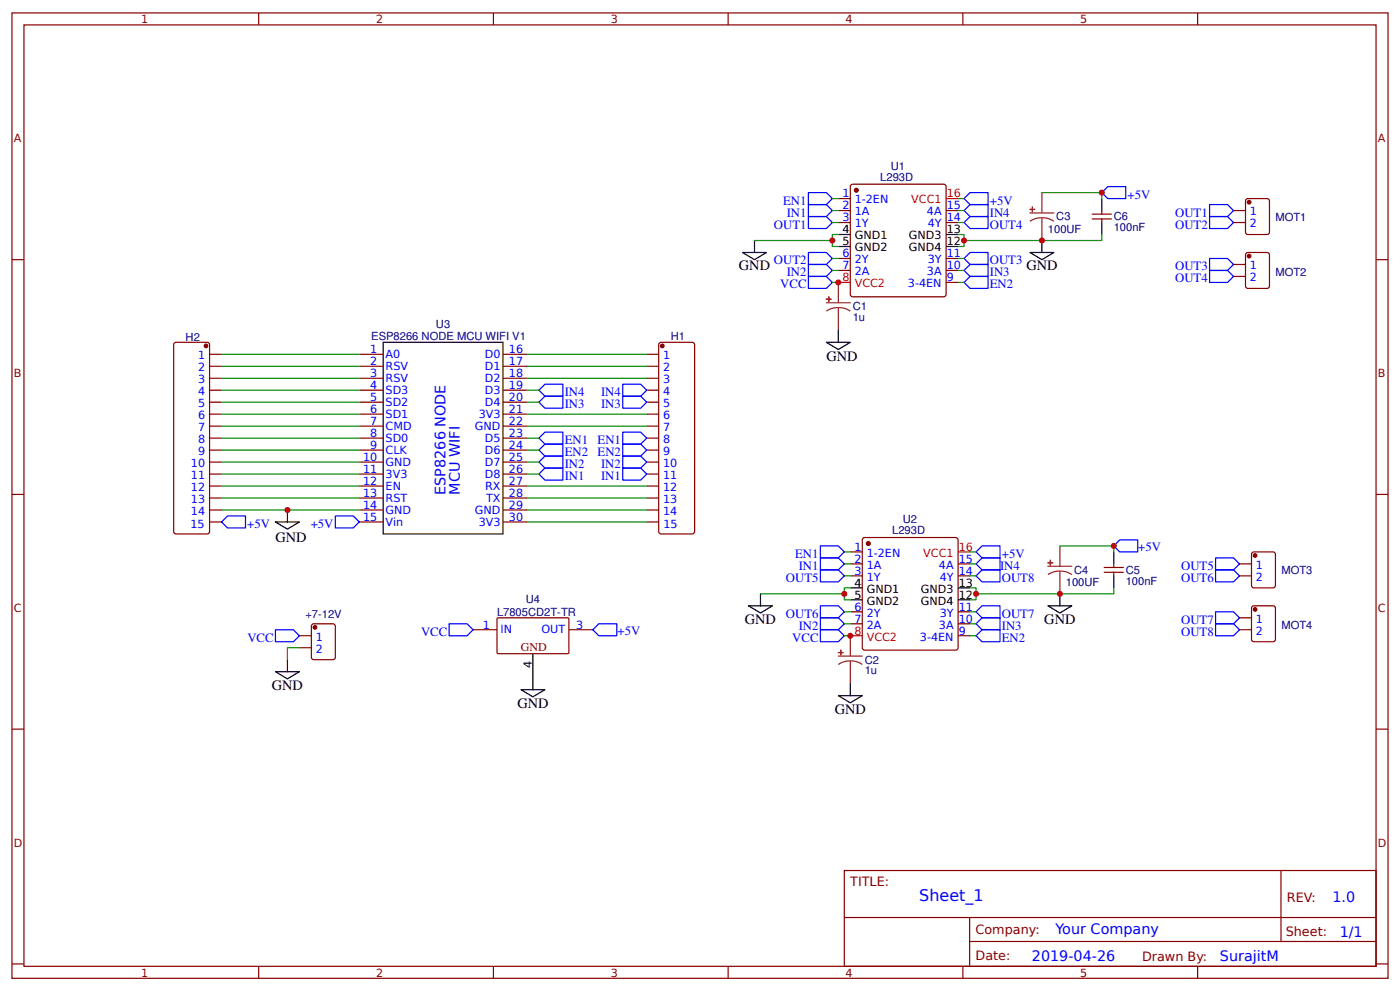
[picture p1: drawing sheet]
<svg xmlns="http://www.w3.org/2000/svg" width="309mm" height="219mm" viewBox="0 0 309 219" stroke-linecap="round" stroke-linejoin="round" font-family="sans-serif">
<g fill="none" stroke="#800" stroke-width=".26">
<path d="M2.6 2.9h304.1v213.2h-304.1zM5.3 5.5h298.7v208h-298.7zM57.1 2.9v2.6M109 2.9v2.6M160.9 2.9v2.6M212.7 2.9v2.6M264.6 2.9v2.6M2.6 57.4h2.7M185.2 43.9h2.7M185.2 46.5h2.7M185.2 49.2h2.7M185.2 57.1h2.7"/>
<path d="M185.2 59.7h2.7M187.9 41l.5-.3h20.1l.4 .3 .1 24-.2 .5-20.4 .1-.5-.3zM209 46.5h2.7M209 49.2h2.7M209 57.1h2.7M209 59.7h2.7M241.3 47.3h4.2M241.3 48.4h4.2M243.4 46.5v.8M243.4 48.4v.8M272.5 46.5h2.7M272.5 49.2h2.7"/>
<path d="M272.5 58.4h2.7M275.2 44.1l.5-.2h4.2l.5 .2 .1 7.2-.3 .4-4.5 .1-.5-.3zM275.2 56l.5-.2h4.2l.5 .2 .1 7.2-.3 .4-4.5 .1-.5-.2zM304 57.4h2.7M38.6 75.7l7.2-.1 .4 .3 .1 .2v41.3l-.3 .5-.2 .1h-6.9l-.3-.1-.2-.5v-41.3zM46.3 78.3h2.6M79.4 78.3h5.3M111.1 78.3h5.3M142.9 78.3h2.6M145.6 75.9l.4-.3h6.9l.3 .1 .3 .4v41.3l-.3 .5-.3 .1h-6.9l-.2-.1-.3-.5zM209 62.4h2.7M272.5 61.1h2.7"/>
<path d="M46.3 80.9h2.6M46.3 83.6h2.6M46.3 86.2h2.6M46.3 88.8h2.6M46.3 91.5h2.6M46.3 94.1h2.6M46.3 96.8h2.6M46.3 99.4h2.6M79.4 80.9h5.3M79.4 83.6h5.3M79.4 86.2h5.3M79.4 88.8h5.3"/>
<path d="M79.4 91.5h5.3M79.4 94.1h5.3M79.4 96.8h5.3M79.4 99.4h5.3M111.1 80.9h5.3M111.1 83.6h5.3M111.1 86.2h5.3M111.1 88.8h5.3M111.1 91.5h5.3M111.1 94.1h5.3M111.1 96.8h5.3M111.1 99.4h5.3"/>
<path d="M142.9 80.9h2.6M142.9 83.6h2.6M142.9 86.2h2.6M142.9 88.8h2.6M142.9 91.5h2.6M142.9 94.1h2.6M142.9 96.8h2.6M142.9 99.4h2.6M2.6 109.2h2.7M46.3 102.1h2.6M46.3 104.7h2.6M46.3 107.4h2.6"/>
<path d="M46.3 110h2.6M46.3 112.7h2.6M46.3 115.3h2.6M79.4 102.1h5.3M79.4 104.7h5.3M79.4 107.4h5.3M79.4 110h5.3M79.4 112.7h5.3M79.4 115.3h5.3M111.1 102.1h5.3M111.1 104.7h5.3M111.1 107.4h5.3"/>
<path d="M111.1 110h5.3M111.1 112.7h5.3M111.1 115.3h5.3M142.9 102.1h2.6M142.9 104.7h2.6M142.9 107.4h2.6M142.9 110h2.6M142.9 112.7h2.6M142.9 115.3h2.6M190.6 119l.4-.3h20.1l.5 .3 .1 24.1-.3 .4-20.4 .1-.4-.2zM304 109.2h2.7M69.1 137.9l4.5-.1 .4 .3 .1 7.1-.3 .5h-4.5l-.4-.2-.1-7.2z"/>
<path d="M104.5 139.1h5.3M109.8 136.6l.3-.1h15.4l.2 .2-.1 7.6-.2 .1h-15.5l-.1-.3zM125.7 139.1h5.3M187.9 121.9h2.6M187.9 124.6h2.6M187.9 127.2h2.6M187.9 135.1h2.6M187.9 137.8h2.6M211.7 124.6h2.6M211.7 127.2h2.6M211.7 135.1h2.6M211.7 137.8h2.6"/>
<path d="M243.9 125.4h4.3M243.9 126.4h4.3M246.1 124.6v.8M246.1 126.4v.8M273.8 124.6h2.7M273.8 127.2h2.7M273.8 139.1h2.7M273.8 136.5h2.7M276.6 122.2l.4-.3h4.3l.4 .3 .1 7.1-.3 .5-4.5 .1-.4-.3zM276.6 134.1l.4-.3h4.3l.4 .3 .1 7.1-.3 .5-4.5 .1-.4-.3zM66.1 140.4h2.7M66.1 143.1h2.7"/>
<path d="M211.7 140.4h2.6M2.6 161.1h2.7M304 161.1h2.7M186.5 192.3h117.5v21.2h-117.5zM283 192.3v15.7M2.6 212.9h2.7M57.1 213.5v2.6M109 213.5v2.6M160.9 213.5v2.6M186.6 202.7h117.3M212.7 213.5v2.6M214.2 208h89.7"/>
<path d="M214.2 202.7v10.6M264.6 213.5v2.6M304 212.9h2.7"/>
</g>
<g fill="#800" stroke="#800" stroke-width=".26">
<circle cx="191.8" cy="120.1" r=".4"/>
<circle cx="189.2" cy="42" r=".4"/>
<circle cx="69.6" cy="138.6" r=".4"/>
<circle cx="276" cy="44.7" r=".4"/>
<circle cx="276" cy="56.6" r=".4"/>
<circle cx="277.3" cy="122.7" r=".4"/>
<circle cx="277.3" cy="134.6" r=".4"/>
<circle cx="146.3" cy="76.4" r=".4"/>
<circle cx="45.5" cy="76.4" r=".4"/>
</g>
<g fill="none" stroke="#000" stroke-width=".26">
<path d="M164 55.8h5.3l-2.6 1.6zM166.7 53.1v2.7M185.2 51.8h2.7M185.2 54.5h2.7M209 51.8h2.7M209 54.5h2.7M227.5 55.8h5.3l-2.6 1.6zM230.2 53.1v2.7M243.4 43.9v2.6M243.4 49.2v2.6M84.7 75.6h26.4v42.4h-26.4zM182.6 75.6h5.3l-2.7 1.6z"/>
<path d="M185.2 73v2.6M60.9 115.3h5.2l-2.6 1.6zM63.5 112.7v2.6M165.4 133.8h5.3l-2.7 1.6zM168 131.2v2.6M187.9 129.9h2.6M187.9 132.5h2.6M211.7 129.9h2.6M211.7 132.5h2.6M231.5 133.8h5.3l-2.6 1.6zM234.2 131.2v2.6M246.1 121.9v2.7"/>
<path d="M246.1 127.2v2.7M60.9 148.4h5.2l-2.6 1.6zM63.5 145.7v2.7M115.1 152.3h5.3l-2.7 1.6zM117.7 144.4v7.9M185.2 153.7h5.3l-2.6 1.6zM187.9 151v2.7"/>
</g>
<path d="M209 43.9h2.7M185.2 62.4h2.7M211.7 121.9h2.6M187.9 140.4h2.6" fill="none" stroke="#f00" stroke-width=".26"/>
<g fill="none" stroke="#00f" stroke-width=".26">
<path d="M178.6 42.5h4l1.3 1.4-1.3 1.3h-4zM178.6 45.2h4l1.3 1.3-1.3 1.3h-4zM178.6 47.8h4l1.3 1.4-1.3 1.3h-4zM178.6 55.8h4l1.3 1.3-1.3 1.3h-4zM178.6 58.4h4l1.3 1.3-1.3 1.4h-4zM214.3 42.5h4v2.7h-4l-1.3-1.3zM214.3 45.2h4v2.6h-4l-1.3-1.3zM214.3 47.8h4v2.7h-4l-1.3-1.3zM214.3 55.8h4v2.6h-4l-1.3-1.3zM214.3 58.4h4v2.7h-4l-1.3-1.4zM244.7 41.2h4v2.7h-4l-1.3-1.4zM267.2 45.2h4l1.3 1.3-1.3 1.3h-4z"/>
<path d="M267.2 47.8h4l1.3 1.4-1.3 1.3h-4zM267.2 57.1h4l1.3 1.3-1.3 1.3h-4zM267.2 59.7h4l1.3 1.4-1.3 1.3h-4zM178.6 61.1h4l1.3 1.3-1.3 1.3h-4zM214.3 61.1h4v2.6h-4l-1.3-1.3zM119.1 88.8l1.3-1.3h4v2.7h-4zM120.4 95.5h4v2.6h-4l-1.3-1.3zM120.4 98.1h4v2.7h-4l-1.3-1.4zM120.4 84.9h4v2.6h-4l-1.3-1.3zM137.6 84.9h4l1.3 1.3-1.3 1.3h-4zM137.6 87.5h4l1.3 1.3-1.3 1.4h-4zM137.6 95.5h4l1.3 1.3-1.3 1.3h-4z"/>
<path d="M137.6 98.1h4l1.3 1.3-1.3 1.4h-4zM50.3 114h3.9v2.6h-3.9l-1.4-1.3zM74.1 114h4l1.3 1.3-1.3 1.3h-4zM119.1 102.1l1.3-1.3h4v2.6h-4zM120.4 103.4h4v2.6h-4l-1.3-1.3zM137.6 100.8h4l1.3 1.3-1.3 1.3h-4zM137.6 103.4h4l1.3 1.3-1.3 1.3h-4zM60.9 139.1h3.9l1.3 1.3-1.3 1.4h-3.9zM99.2 137.8h4l1.3 1.3-1.3 1.3h-4zM132.3 137.8h4v2.6h-4l-1.3-1.3zM181.2 120.6h4l1.3 1.3-1.3 1.3h-4zM181.2 123.2h4l1.3 1.4-1.3 1.3h-4z"/>
<path d="M181.2 125.9h4l1.3 1.3-1.3 1.3h-4zM181.2 133.8h4l1.3 1.3-1.3 1.4h-4zM181.2 136.5h4l1.3 1.3-1.3 1.3h-4zM181.2 139.1h4l1.3 1.3-1.3 1.4h-4zM217 120.6h3.9v2.6h-3.9l-1.4-1.3zM217 123.2h3.9v2.7h-3.9l-1.4-1.3zM217 125.9h3.9v2.6h-3.9l-1.4-1.3zM217 133.8h3.9v2.7h-3.9l-1.4-1.4zM217 136.5h3.9v2.6h-3.9l-1.4-1.3zM217 139.1h3.9v2.7h-3.9l-1.4-1.4zM246.1 120.6l1.3-1.3h4v2.6h-4zM268.6 123.2h3.9l1.3 1.4-1.3 1.3h-3.9z"/>
<path d="M268.6 125.9h3.9l1.3 1.3-1.3 1.3h-3.9zM268.6 135.1h3.9l1.3 1.4-1.3 1.3h-3.9zM268.6 137.8h3.9l1.3 1.3-1.3 1.3h-3.9z"/>
</g>
<g fill="none" stroke="#080" stroke-width=".26">
<path d="M166.7 53.1h17.2M183.9 59.7h1.3M183.9 57.1h1.3M183.9 49.2h1.3M183.9 46.5h1.3M183.9 43.9h1.3M185.2 51.8h-1.3v2.7h1.3M211.7 51.8h1.3v2.7h-1.3M211.7 59.7h1.3M211.7 57.1h1.3M211.7 49.2h1.3M211.7 46.5h1.3"/>
<path d="M211.7 43.9h1.3M230.2 42.5h13.2v1.4M243.4 51.8v1.3h-30.4M48.9 78.3h30.5M116.4 78.3h26.5M183.9 62.4h1.3M211.7 62.4h1.3M48.9 86.2h30.5M48.9 88.8h30.5M48.9 96.8h30.5M48.9 99.4h30.5M48.9 91.5h30.5"/>
<path d="M48.9 94.1h30.5M48.9 80.9h30.5M48.9 83.6h30.5M116.4 86.2h2.7M116.4 88.8h2.7M116.4 96.8h2.7M116.4 99.4h2.7M116.4 91.5h26.5M116.4 94.1h26.5M116.4 80.9h26.5M116.4 83.6h26.5M48.9 102.1h30.5"/>
<path d="M48.9 104.7h30.5M48.9 112.7h30.5M48.9 107.4h30.5M48.9 110h30.5M116.4 102.1h2.7M116.4 104.7h2.7M116.4 112.7h26.5M116.4 115.3h26.5M116.4 107.4h26.5M116.4 110h26.5M168 131.2h18.5M186.5 121.9h1.4"/>
<path d="M186.5 124.6h1.4M186.5 127.2h1.4M186.5 135.1h1.4M186.5 137.8h1.4M187.9 129.9h-1.4v2.6h1.4M214.3 129.9h1.3v2.6h-1.3M214.3 121.9h1.3M214.3 124.6h1.3M214.3 127.2h1.3M214.3 135.1h1.3M214.3 137.8h1.3M234.2 120.6h11.9v1.3"/>
<path d="M246.1 129.9v1.3h-30.5M66.1 143.1h-2.6v2.6M186.5 140.4h1.4M214.3 140.4h1.3"/>
</g>
<g fill="none" stroke="#8d2323" stroke-width=".26">
<path d="M227.5 47h5.3M230.2 48.1l1.4 .2 1.2 .6M230.2 48.1l-1.4 .2-1.3 .6M230.2 42.5v4.5M230.2 48.1v5M182.6 66.9h5.3M185.2 67.9l1.4 .2 1.3 .6M185.2 67.9l-1.4 .2-1.2 .6M185.2 62.4v4.5M185.2 67.9v5.1M231.5 125.1h5.3M234.2 126.2l1.3 .1 1.3 .6"/>
<path d="M234.2 126.2l-1.4 .1-1.3 .6M234.2 120.6v4.5M234.2 126.2v5M185.2 144.9h5.3M187.9 146l1.3 .2 1.3 .6M187.9 146l-1.4 .2-1.3 .6M187.9 140.4v4.5M187.9 146v5"/>
</g>
<g fill="#8d2323" stroke="#8d2323" stroke-width=".26">
<path d="M182.6 66.1h1z"/>
<path d="M183.1 65.6v1z"/>
<path d="M185.2 144.1l1.1 .1z"/>
<path d="M185.7 143.6l.1 1.1z"/>
<path d="M227.5 46.2l1.1 .1z"/>
<path d="M228.1 45.7v1.1z"/>
<path d="M231.5 124.3h1.1z"/>
<path d="M232 123.8l.1 1z"/>
</g>
<g fill="#c00">
<circle cx="230.2" cy="53.1" r=".66"/>
<circle cx="246.1" cy="120.6" r=".66"/>
<circle cx="234.2" cy="131.2" r=".66"/>
<circle cx="215.6" cy="131.2" r=".66"/>
<circle cx="183.9" cy="53.1" r=".66"/>
<circle cx="213" cy="53.1" r=".66"/>
<circle cx="186.5" cy="131.2" r=".66"/>
<circle cx="187.9" cy="140.4" r=".66"/>
<circle cx="243.4" cy="42.5" r=".66"/>
<circle cx="63.5" cy="112.7" r=".66"/>
<circle cx="185.2" cy="62.4" r=".66"/>
</g>
<text font-size="3.5" fill="#00f" x="203.1" y="199.1">Sheet_1</text>
<g font-size="3.2">
<text x="163.2" y="59.7">GND</text>
<text x="226.7" y="59.7">GND</text>
<text x="182.6" y="79.8">GND</text>
<text x="60.9" y="119.7">GND</text>
<text x="164.6" y="137.8">GND</text>
<text x="230.7" y="137.8">GND</text>
<text x="60.1" y="152.3">GND</text>
<text x="114.3" y="156.3">GND</text>
<text x="184.4" y="157.6">GND</text>
</g>
<g font-size="3.2" fill="#00f">
<text x="98.4" y="109.3" transform="rotate(-90 98.4 109.3)">ESP8266 NODE</text>
<text x="101.6" y="109.3" transform="rotate(-90 101.6 109.3)">MCU WIFI</text>
<text x="294.4" y="199.2">1.0</text>
<text x="233.2" y="206.4">Your Company</text>
<text x="296" y="207">1/1</text>
<text x="228" y="212.3">2019-04-26</text>
<text x="269.5" y="212.2">SurajitM</text>
</g>
<g font-size="2.8" fill="#00f">
<text x="173" y="45.2">EN1</text>
<text x="173.8" y="47.8">IN1</text>
<text x="218.7" y="45.2">+5V</text>
<text x="218.7" y="47.8">IN4</text>
<text x="249.1" y="43.9">+5V</text>
<text x="259.6" y="47.8">OUT1</text>
<text x="171" y="50.5">OUT1</text>
<text x="218.7" y="50.5">OUT4</text>
<text x="259.6" y="50.5">OUT2</text>
<text x="171" y="58.4">OUT2</text>
<text x="218.7" y="58.4">OUT3</text>
<text x="259.6" y="59.7">OUT3</text>
<text x="172.4" y="63.7">VCC</text>
<text x="173.8" y="61.1">IN2</text>
<text x="218.7" y="61.1">IN3</text>
<text x="218.7" y="63.7">EN2</text>
<text x="259.6" y="62.4">OUT4</text>
<text x="124.8" y="87.5">IN4</text>
<text x="132.8" y="87.5">IN4</text>
<text x="124.8" y="90.2">IN3</text>
<text x="132.8" y="90.2">IN3</text>
<text x="124.8" y="98.1">EN1</text>
<text x="124.8" y="100.8">EN2</text>
<text x="132" y="98.1">EN1</text>
<text x="132" y="100.8">EN2</text>
<text x="124.8" y="103.4">IN2</text>
<text x="124.8" y="106">IN1</text>
<text x="132.8" y="103.4">IN2</text>
<text x="132.8" y="106">IN1</text>
<text x="54.6" y="116.6">+5V</text>
<text x="68.6" y="116.6">+5V</text>
<text x="175.7" y="123.2">EN1</text>
<text x="176.4" y="125.9">IN1</text>
<text x="220.9" y="125.9">IN4</text>
<text x="221.3" y="123.2">+5V</text>
<text x="251.5" y="121.8">+5V</text>
<text x="260.9" y="125.9">OUT5</text>
<text x="173.6" y="128.5">OUT5</text>
<text x="221.3" y="128.5">OUT8</text>
<text x="260.9" y="128.5">OUT6</text>
<text x="173.6" y="136.5">OUT6</text>
<text x="221.3" y="136.5">OUT7</text>
<text x="260.9" y="137.8">OUT7</text>
<text x="54.6" y="141.8">VCC</text>
<text x="93" y="140.4">VCC</text>
<text x="136.5" y="140.3">+5V</text>
<text x="175" y="141.8">VCC</text>
<text x="176.4" y="139.1">IN2</text>
<text x="221.3" y="139.1">IN3</text>
<text x="221.3" y="141.8">EN2</text>
<text x="260.9" y="140.4">OUT8</text>
</g>
<g font-size="2.8" fill="#800">
<text x="187.9" y="195.7">TITLE:</text>
<text x="284.3" y="199.2">REV:</text>
<text x="215.5" y="206.4">Company:</text>
<text x="284.1" y="206.9">Sheet:</text>
<text x="215.5" y="212.1">Date:</text>
<text x="252.3" y="212.2">Drawn By:</text>
</g>
<text font-size="2.6" fill="#800" x="115.1" y="143.9">GND</text>
<g font-size="2.5" fill="#800">
<text x="31.2" y="5.1">1</text>
<text x="83.1" y="5.1">2</text>
<text x="134.9" y="5.1">3</text>
<text x="186.8" y="5.1">4</text>
<text x="238.7" y="5.1">5</text>
<text x="3" y="31.4">A</text>
<text x="304.4" y="31.4">A</text>
<text x="3" y="83.3">B</text>
<text x="304.4" y="83.3">B</text>
<text x="3" y="135.1">C</text>
<text x="304.4" y="135.1">C</text>
<text x="3" y="187">D</text>
<text x="304.4" y="187">D</text>
<text x="31.2" y="215.7">1</text>
<text x="83.1" y="215.7">2</text>
<text x="134.9" y="215.7">3</text>
<text x="186.8" y="215.7">4</text>
<text x="238.7" y="215.7">5</text>
</g>
<g font-size="2.5" fill="#000080">
<text x="194.5" y="39.9">L293D</text>
<text x="196.8" y="37.6">U1</text>
<text x="231.5" y="51.4">100UF</text>
<text x="233.4" y="48.7">C3</text>
<text x="246.1" y="51.1">100nF</text>
<text x="246.1" y="48.7">C6</text>
<text x="281.8" y="48.8">MOT1</text>
<text x="281.8" y="60.9">MOT2</text>
<text x="188.4" y="70.9">1u</text>
<text x="188.4" y="68.5">C1</text>
<text x="41" y="75.2">H2</text>
<text x="82" y="75.1">ESP8266 NODE MCU WIFI V1</text>
<text x="96.3" y="72.4">U3</text>
<text x="148.2" y="75.2">H1</text>
<text x="197.1" y="118">L293D</text>
<text x="199.5" y="115.6">U2</text>
<text x="235.5" y="129.4">100UF</text>
<text x="237.3" y="126.8">C4</text>
<text x="248.7" y="129.2">100nF</text>
<text x="248.7" y="126.7">C5</text>
<text x="283.1" y="126.8">MOT3</text>
<text x="67.5" y="136.5">+7-12V</text>
<text x="109.8" y="136.1">L7805CD2T-TR</text>
<text x="116.2" y="133.3">U4</text>
<text x="283.1" y="139">MOT4</text>
<text x="191" y="149">1u</text>
<text x="191" y="146.6">C2</text>
</g>
<g font-size="2.5" fill="#00f">
<text x="186.1" y="43.6">1</text>
<text x="186.1" y="46.2">2</text>
<text x="188.8" y="44.9">1-2EN</text>
<text x="188.8" y="47.6">1A</text>
<text x="204.8" y="47.6">4A</text>
<text x="209.2" y="46.2">15</text>
<text x="276.1" y="47.6">1</text>
<text x="186.1" y="48.9">3</text>
<text x="188.8" y="50.2">1Y</text>
<text x="205" y="50.2">4Y</text>
<text x="209.2" y="48.9">14</text>
<text x="276.1" y="50.2">2</text>
<text x="186.1" y="56.8">6</text>
<text x="186.1" y="59.5">7</text>
<text x="188.8" y="58.2">2Y</text>
<text x="205" y="58.2">3Y</text>
<text x="209.2" y="59.5">10</text>
<text x="209.2" y="56.8">11</text>
<text x="276.1" y="59.5">1</text>
<text x="188.8" y="60.8">2A</text>
<text x="200.6" y="63.4">3-4EN</text>
<text x="204.8" y="60.8">3A</text>
<text x="209.2" y="62.1">9</text>
<text x="276.1" y="62.1">2</text>
<text x="81.8" y="78">1</text>
<text x="112.4" y="78">16</text>
<text x="43.8" y="79.3">1</text>
<text x="43.8" y="82">2</text>
<text x="81.8" y="80.6">2</text>
<text x="81.8" y="83.3">3</text>
<text x="85.2" y="79.1">A0</text>
<text x="85.2" y="81.7">RSV</text>
<text x="107.1" y="79.1">D0</text>
<text x="107.1" y="81.7">D1</text>
<text x="112.4" y="80.6">17</text>
<text x="112.4" y="83.3">18</text>
<text x="146.5" y="79.3">1</text>
<text x="146.5" y="82">2</text>
<text x="43.8" y="84.6">3</text>
<text x="43.8" y="87.3">4</text>
<text x="43.8" y="89.9">5</text>
<text x="81.8" y="85.9">4</text>
<text x="81.8" y="88.6">5</text>
<text x="85.2" y="84.3">RSV</text>
<text x="85.2" y="87">SD3</text>
<text x="85.2" y="89.6">SD2</text>
<text x="107.1" y="84.3">D2</text>
<text x="107.1" y="87">D3</text>
<text x="107.1" y="89.6">D4</text>
<text x="112.4" y="85.9">19</text>
<text x="112.4" y="88.6">20</text>
<text x="146.5" y="84.6">3</text>
<text x="146.5" y="87.3">4</text>
<text x="146.5" y="89.9">5</text>
<text x="43.8" y="92.6">6</text>
<text x="43.8" y="95.2">7</text>
<text x="81.8" y="91.2">6</text>
<text x="81.8" y="93.9">7</text>
<text x="85.2" y="92.3">SD1</text>
<text x="85.2" y="94.9">CMD</text>
<text x="104.9" y="94.9">GND</text>
<text x="105.8" y="92.3">3V3</text>
<text x="112.4" y="91.2">21</text>
<text x="112.4" y="93.9">22</text>
<text x="146.5" y="92.6">6</text>
<text x="146.5" y="95.2">7</text>
<text x="43.8" y="97.8">8</text>
<text x="43.8" y="100.5">9</text>
<text x="80.2" y="101.8">10</text>
<text x="81.8" y="96.5">8</text>
<text x="81.8" y="99.2">9</text>
<text x="85.2" y="97.6">SD0</text>
<text x="85.2" y="100.2">CLK</text>
<text x="107.1" y="97.6">D5</text>
<text x="107.1" y="100.2">D6</text>
<text x="112.4" y="96.5">23</text>
<text x="112.4" y="99.2">24</text>
<text x="112.4" y="101.8">25</text>
<text x="146.5" y="97.8">8</text>
<text x="146.5" y="100.5">9</text>
<text x="42.2" y="103.1">10</text>
<text x="42.2" y="105.8">11</text>
<text x="80.2" y="104.5">11</text>
<text x="80.2" y="107.1">12</text>
<text x="85.2" y="102.9">GND</text>
<text x="85.2" y="105.5">3V3</text>
<text x="107.1" y="102.9">D7</text>
<text x="107.1" y="105.5">D8</text>
<text x="112.4" y="104.5">26</text>
<text x="112.4" y="107.1">27</text>
<text x="146.5" y="103.1">10</text>
<text x="146.5" y="105.8">11</text>
<text x="42.2" y="108.4">12</text>
<text x="42.2" y="111.1">13</text>
<text x="42.2" y="113.7">14</text>
<text x="80.2" y="109.7">13</text>
<text x="80.2" y="112.4">14</text>
<text x="85.2" y="108.2">EN</text>
<text x="85.2" y="110.8">RST</text>
<text x="85.2" y="113.5">GND</text>
<text x="104.9" y="113.5">GND</text>
<text x="107.2" y="108.2">RX</text>
<text x="107.4" y="110.8">TX</text>
<text x="112.4" y="109.7">28</text>
<text x="112.4" y="112.4">29</text>
<text x="146.5" y="108.4">12</text>
<text x="146.5" y="111.1">13</text>
<text x="146.5" y="113.7">14</text>
<text x="42.1" y="116.6">15</text>
<text x="80.2" y="115">15</text>
<text x="85.2" y="116.1">Vin</text>
<text x="105.8" y="116.1">3V3</text>
<text x="112.4" y="115">30</text>
<text x="146.6" y="116.6">15</text>
<text x="188.8" y="121.7">1</text>
<text x="188.8" y="124.3">2</text>
<text x="191.5" y="123">1-2EN</text>
<text x="191.5" y="125.6">1A</text>
<text x="207.4" y="125.6">4A</text>
<text x="211.8" y="124.3">15</text>
<text x="277.5" y="125.6">1</text>
<text x="188.8" y="126.9">3</text>
<text x="191.5" y="128.3">1Y</text>
<text x="207.6" y="128.3">4Y</text>
<text x="211.8" y="126.9">14</text>
<text x="277.5" y="128.3">2</text>
<text x="188.8" y="134.9">6</text>
<text x="188.8" y="137.5">7</text>
<text x="191.5" y="136.2">2Y</text>
<text x="207.6" y="136.2">3Y</text>
<text x="211.8" y="137.5">10</text>
<text x="211.8" y="134.9">11</text>
<text x="277.5" y="137.5">1</text>
<text x="69.8" y="141.5">1</text>
<text x="106.6" y="138.9">1</text>
<text x="110.6" y="139.9">IN</text>
<text x="119.6" y="139.9">OUT</text>
<text x="127.3" y="138.9">3</text>
<text x="191.5" y="138.9">2A</text>
<text x="203.2" y="141.5">3-4EN</text>
<text x="207.4" y="138.9">3A</text>
<text x="211.8" y="140.2">9</text>
<text x="277.5" y="140.2">2</text>
<text x="69.8" y="144.1">2</text>
</g>
<g font-size="2.5" fill="#f00">
<text x="201.3" y="44.9">VCC1</text>
<text x="209.2" y="43.6">16</text>
<text x="186.1" y="62.1">8</text>
<text x="188.8" y="63.4">VCC2</text>
<text x="204" y="123">VCC1</text>
<text x="211.8" y="121.7">16</text>
<text x="188.8" y="140.2">8</text>
<text x="191.5" y="141.5">VCC2</text>
</g>
<g font-size="2.5">
<text x="186.1" y="51.5">4</text>
<text x="188.8" y="52.9">GND1</text>
<text x="200.8" y="52.9">GND3</text>
<text x="209.2" y="51.5">13</text>
<text x="186.1" y="54.2">5</text>
<text x="188.8" y="55.5">GND2</text>
<text x="200.8" y="55.5">GND4</text>
<text x="209.2" y="54.2">12</text>
<text x="188.8" y="129.6">4</text>
<text x="191.5" y="130.9">GND1</text>
<text x="203.5" y="130.9">GND3</text>
<text x="211.8" y="129.6">13</text>
<text x="188.8" y="132.2">5</text>
<text x="191.5" y="133.6">GND2</text>
<text x="203.5" y="133.6">GND4</text>
<text x="211.8" y="132.2">12</text>
<text x="117.5" y="147.6" transform="rotate(-90 117.5 147.6)">4</text>
</g>
</svg>
